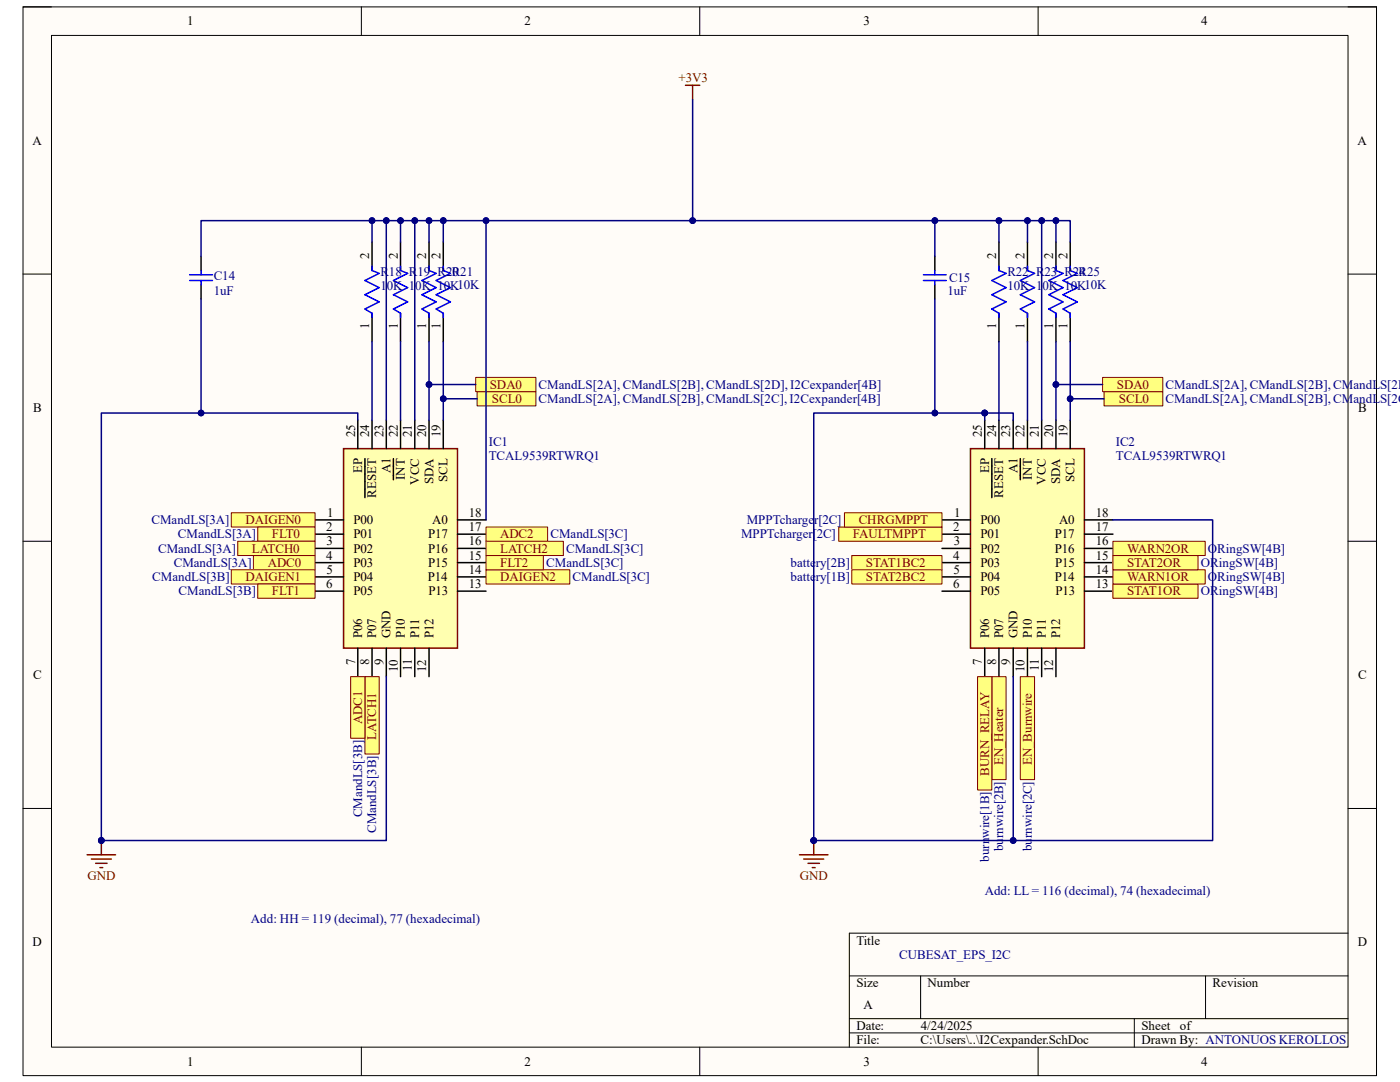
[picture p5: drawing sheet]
<svg xmlns="http://www.w3.org/2000/svg" width="279mm" height="216mm" viewBox="0 0 279 216" stroke-linecap="round" stroke-linejoin="round" font-family="sans-serif">
<path d="M4.6 1.4h270.1v213.2h-270.1z" fill-rule="evenodd" fill="#fffcf8"/>
<path d="M4.6 1.4h270.1v213.2h-270.1z" fill="none" stroke="#000" stroke-width=".2"/>
<path d="M10.3 7.1h258.7v201.8h-258.7z" fill-rule="evenodd" fill="#fffcf8"/>
<g fill="none" stroke="#000" stroke-width=".2">
<path d="M4.6 1.4h5.7M10.3 7.1h258.7v201.8h-258.7zM72.1 1.4v5.7M139.6 1.4v5.7M207.2 1.4v5.7M269 1.4h5.7v5.7M4.6 54.7h5.7M269 54.7h5.7M4.6 108h5.7M269 108h5.7M4.6 161.3h5.7M269 161.3h5.7"/>
<path d="M169.5 194.7h99.5M183.7 194.7v8.6M240.6 194.7v8.6M269 186.2h-99.5v22.7M72.1 208.9v5.7M139.6 208.9v5.7M169.5 203.3h99.5M169.5 206.1h99.5M207.2 208.9v5.7M226.4 203.3v5.6M274.7 208.9v5.7"/>
</g>
<path d="M193.7 89.5h22.7v39.8h-22.7z" fill-rule="evenodd" fill="#ffffb0"/>
<path d="M193.7 89.5h22.7v39.8h-22.7z" fill="none" stroke="#800000" stroke-width=".3"/>
<g fill="none" stroke="#000" stroke-width=".3">
<path d="M196.5 83.8v5.7M197.9 91.5v7.8M199.4 83.8v5.7M202.2 83.8v5.7M203.6 91.5v4.2M205.1 83.8v5.7M207.9 83.8v5.7M210.7 83.8v5.7M213.6 83.8v5.7M188 103.7h5.7M188 106.6h5.7M188 109.4h5.7"/>
<path d="M188 112.3h5.7M188 115.1h5.7M188 118h5.7M216.4 103.7h5.7M216.4 106.6h5.7M216.4 109.4h5.7M216.4 112.3h5.7M216.4 115.1h5.7M216.4 118h5.7M196.5 129.3v5.7M199.4 129.3v5.7M202.2 129.3v5.7"/>
<path d="M205.1 129.3v5.7M207.9 129.3v5.7M210.7 129.3v5.7"/>
</g>
<path d="M170 110.8h18v2.9h-18z" fill-rule="evenodd" fill="#ffff80"/>
<path d="M170 110.8h18v2.9h-18z" fill="none" stroke="#800000" stroke-width=".2"/>
<path d="M170 113.7h18v2.8h-18z" fill-rule="evenodd" fill="#ffff80"/>
<path d="M170 113.7h18v2.8h-18z" fill="none" stroke="#800000" stroke-width=".2"/>
<path d="M222.1 116.5h17v2.9h-17z" fill-rule="evenodd" fill="#ffff80"/>
<path d="M222.1 116.5h17v2.9h-17z" fill="none" stroke="#800000" stroke-width=".2"/>
<path d="M222.1 113.7h18.4v2.8h-18.4z" fill-rule="evenodd" fill="#ffff80"/>
<path d="M222.1 113.7h18.4v2.8h-18.4z" fill="none" stroke="#800000" stroke-width=".2"/>
<path d="M222.1 110.8h17v2.9h-17z" fill-rule="evenodd" fill="#ffff80"/>
<path d="M222.1 110.8h17v2.9h-17z" fill="none" stroke="#800000" stroke-width=".2"/>
<path d="M222.1 108h18.4v2.8h-18.4z" fill-rule="evenodd" fill="#ffff80"/>
<path d="M222.1 108h18.4v2.8h-18.4z" fill="none" stroke="#800000" stroke-width=".2"/>
<path d="M167.4 105.2h20.6v2.8h-20.6z" fill-rule="evenodd" fill="#ffff80"/>
<path d="M167.4 105.2h20.6v2.8h-20.6z" fill="none" stroke="#800000" stroke-width=".2"/>
<path d="M168.5 102.3h19.5v2.9h-19.5z" fill-rule="evenodd" fill="#ffff80"/>
<path d="M168.5 102.3h19.5v2.9h-19.5z" fill="none" stroke="#800000" stroke-width=".2"/>
<path d="M159.5 170.6h5.7M160.4 171.4h4M161.3 172.3h2.2M162.1 173.1h.6M162.4 167.7v2.9" fill="none" stroke="#800000" stroke-width=".3"/>
<circle cx="162.4" cy="167.7" r=".57" fill="#000080"/>
<circle cx="162.4" cy="167.7" r=".57" fill="none" stroke="#000080" stroke-width=".2"/>
<path d="M136.8 17h2.8M138.2 17v2.9" fill="none" stroke="#800000" stroke-width=".3"/>
<path d="M199.4 48.3v5.7M205.1 48.3v5.7M210.7 48.3v5.7M213.6 48.3v5.7M199.4 62.5v5.7M205.1 62.5v5.7M210.7 62.5v5.7M213.6 62.5v5.7" fill="none" stroke="#000" stroke-width=".3"/>
<path d="M199.4 53.1v.9l1.4 .5-2.9 1.5 2.9 1.4-2.9 1.4 2.9 1.4-2.9 1.5 1.5 .8v.9M205.1 53.1v.9l1.4 .5-2.9 1.5 2.9 1.4-2.9 1.4 2.9 1.4-2.9 1.5 1.5 .8v.9M210.7 53.1v.9l1.5 .5-2.9 1.5 2.9 1.4-2.9 1.4 2.9 1.4-2.9 1.5 1.4 .8v.9M213.6 53.1v.9l1.4 .5-2.8 1.5 2.8 1.4-2.8 1.4 2.8 1.4-2.8 1.5 1.4 .8v.9" fill="none" stroke="#00f" stroke-width=".3"/>
<path d="M220.3 78.1h11.8v2.9h-11.8z" fill-rule="evenodd" fill="#ffff80"/>
<path d="M220.3 78.1h11.8v2.9h-11.8z" fill="none" stroke="#800000" stroke-width=".2"/>
<path d="M220 75.3h12.1v2.8h-12.1z" fill-rule="evenodd" fill="#ffff80"/>
<path d="M220 75.3h12.1v2.8h-12.1z" fill="none" stroke="#800000" stroke-width=".2"/>
<path d="M68.6 89.5h22.7v39.8h-22.7z" fill-rule="evenodd" fill="#ffffb0"/>
<path d="M68.6 89.5h22.7v39.8h-22.7zM17.4 170.6h5.7M18.2 171.4h4M19.1 172.3h2.3M19.9 173.1h.6M20.2 167.7v2.9" fill="none" stroke="#800000" stroke-width=".3"/>
<g fill="none" stroke="#000" stroke-width=".3">
<path d="M71.4 83.8v5.7M72.8 91.5v7.8M74.2 83.8v5.7M77.1 83.8v5.7M78.5 91.5v4.2M79.9 83.8v5.7M82.8 83.8v5.7M85.6 83.8v5.7M88.5 83.8v5.7M62.9 103.7h5.7M62.9 106.6h5.7M62.9 109.4h5.7"/>
<path d="M62.9 112.3h5.7M62.9 115.1h5.7M62.9 118h5.7M91.3 103.7h5.7M91.3 106.6h5.7M91.3 109.4h5.7M91.3 112.3h5.7M91.3 115.1h5.7M91.3 118h5.7M71.4 129.3v5.7M74.2 129.3v5.7M77.1 129.3v5.7"/>
<path d="M79.9 129.3v5.7M82.8 129.3v5.7M85.6 129.3v5.7"/>
</g>
<circle cx="20.2" cy="167.7" r=".57" fill="#000080"/>
<circle cx="20.2" cy="167.7" r=".57" fill="none" stroke="#000080" stroke-width=".2"/>
<path d="M74.2 48.3v5.7M79.9 48.3v5.7M85.6 48.3v5.7M88.5 48.3v5.7M74.2 62.5v5.7M79.9 62.5v5.7M85.6 62.5v5.7M88.5 62.5v5.7" fill="none" stroke="#000" stroke-width=".3"/>
<path d="M74.2 53.1v.9l1.5 .5-2.9 1.5 2.9 1.4-2.9 1.4 2.9 1.4-2.9 1.5 1.4 .8v.9M79.9 53.1v.9l1.5 .5-2.9 1.5 2.9 1.4-2.9 1.4 2.9 1.4-2.9 1.5 1.4 .8v.9M85.6 53.1v.9l1.4 .5-2.8 1.5 2.8 1.4-2.8 1.4 2.8 1.4-2.8 1.5 1.4 .8v.9M88.5 53.1v.9l1.4 .5-2.9 1.5 2.9 1.4-2.9 1.4 2.9 1.4-2.9 1.5 1.5 .8v.9" fill="none" stroke="#00f" stroke-width=".3"/>
<path d="M95.2 78.1h11.7v2.9h-11.7z" fill-rule="evenodd" fill="#ffff80"/>
<path d="M95.2 78.1h11.7v2.9h-11.7z" fill="none" stroke="#800000" stroke-width=".2"/>
<path d="M94.9 75.3h12v2.8h-12z" fill-rule="evenodd" fill="#ffff80"/>
<path d="M94.9 75.3h12v2.8h-12z" fill="none" stroke="#800000" stroke-width=".2"/>
<path d="M40.1 51.1v2.9M40.1 56.8v2.9M186.6 51.1v2.9M186.6 56.8v2.9" fill="none" stroke="#000" stroke-width=".3"/>
<path d="M37.9 54.8h4.5M37.9 56h4.5M40.1 54v.8M40.1 56v.8M184.3 54.8h4.5M184.3 56h4.5M186.6 54v.8M186.6 56v.8" fill="none" stroke="#00f" stroke-width=".3"/>
<path d="M46.2 102.3h16.7v2.9h-16.7z" fill-rule="evenodd" fill="#ffff80"/>
<path d="M46.2 102.3h16.7v2.9h-16.7z" fill="none" stroke="#800000" stroke-width=".2"/>
<path d="M51.4 105.2h11.5v2.8h-11.5z" fill-rule="evenodd" fill="#ffff80"/>
<path d="M51.4 105.2h11.5v2.8h-11.5z" fill="none" stroke="#800000" stroke-width=".2"/>
<path d="M47.4 108h15.5v2.8h-15.5z" fill-rule="evenodd" fill="#ffff80"/>
<path d="M47.4 108h15.5v2.8h-15.5z" fill="none" stroke="#800000" stroke-width=".2"/>
<path d="M50.6 110.8h12.3v2.9h-12.3z" fill-rule="evenodd" fill="#ffff80"/>
<path d="M50.6 110.8h12.3v2.9h-12.3z" fill="none" stroke="#800000" stroke-width=".2"/>
<path d="M46.2 113.7h16.7v2.8h-16.7z" fill-rule="evenodd" fill="#ffff80"/>
<path d="M46.2 113.7h16.7v2.8h-16.7z" fill="none" stroke="#800000" stroke-width=".2"/>
<path d="M51.4 116.5h11.5v2.9h-11.5z" fill-rule="evenodd" fill="#ffff80"/>
<path d="M51.4 116.5h11.5v2.9h-11.5z" fill="none" stroke="#800000" stroke-width=".2"/>
<path d="M72.8 135h2.9v15.5h-2.9z" fill-rule="evenodd" fill="#ffff80"/>
<path d="M72.8 135h2.9v15.5h-2.9z" fill="none" stroke="#800000" stroke-width=".2"/>
<path d="M70 135h2.8v12.3h-2.8z" fill-rule="evenodd" fill="#ffff80"/>
<path d="M70 135h2.8v12.3h-2.8z" fill="none" stroke="#800000" stroke-width=".2"/>
<path d="M97 113.7h16.7v2.8h-16.7z" fill-rule="evenodd" fill="#ffff80"/>
<path d="M97 113.7h16.7v2.8h-16.7z" fill="none" stroke="#800000" stroke-width=".2"/>
<path d="M97 110.8h11.4v2.9h-11.4z" fill-rule="evenodd" fill="#ffff80"/>
<path d="M97 110.8h11.4v2.9h-11.4z" fill="none" stroke="#800000" stroke-width=".2"/>
<path d="M97 108h15.4v2.8h-15.4z" fill-rule="evenodd" fill="#ffff80"/>
<path d="M97 108h15.4v2.8h-15.4z" fill="none" stroke="#800000" stroke-width=".2"/>
<path d="M97 105.2h12.3v2.8h-12.3z" fill-rule="evenodd" fill="#ffff80"/>
<path d="M97 105.2h12.3v2.8h-12.3z" fill="none" stroke="#800000" stroke-width=".2"/>
<path d="M197.9 135h2.9v20.6h-2.9z" fill-rule="evenodd" fill="#ffff80"/>
<path d="M197.9 135h2.9v20.6h-2.9z" fill="none" stroke="#800000" stroke-width=".2"/>
<path d="M203.6 135h2.9v20.6h-2.9z" fill-rule="evenodd" fill="#ffff80"/>
<path d="M203.6 135h2.9v20.6h-2.9z" fill="none" stroke="#800000" stroke-width=".2"/>
<path d="M195.1 135h2.8v22.6h-2.8z" fill-rule="evenodd" fill="#ffff80"/>
<path d="M195.1 135h2.8v22.6h-2.8z" fill="none" stroke="#800000" stroke-width=".2"/>
<path d="M199.4 44v4.3M199.4 68.2v15.6" fill="none" stroke="#000080" stroke-width=".3"/>
<circle cx="199.4" cy="44" r=".57" fill="#000080"/>
<circle cx="199.4" cy="44" r=".57" fill="none" stroke="#000080" stroke-width=".2"/>
<path d="M205.1 44v4.3" fill="none" stroke="#000080" stroke-width=".3"/>
<circle cx="205" cy="44" r=".57" fill="#000080"/>
<circle cx="205" cy="44" r=".57" fill="none" stroke="#000080" stroke-width=".2"/>
<path d="M205.1 68.2v15.6M210.7 68.2v15.6" fill="none" stroke="#000080" stroke-width=".3"/>
<circle cx="210.7" cy="76.7" r=".57" fill="#000080"/>
<circle cx="210.7" cy="76.7" r=".57" fill="none" stroke="#000080" stroke-width=".2"/>
<path d="M207.9 44h2.8v4.3" fill="none" stroke="#000080" stroke-width=".3"/>
<circle cx="210.7" cy="44" r=".57" fill="#000080"/>
<circle cx="210.7" cy="44" r=".57" fill="none" stroke="#000080" stroke-width=".2"/>
<circle cx="207.9" cy="44" r=".57" fill="#000080"/>
<circle cx="207.9" cy="44" r=".57" fill="none" stroke="#000080" stroke-width=".2"/>
<path d="M210.7 44h2.9v4.3" fill="none" stroke="#000080" stroke-width=".3"/>
<circle cx="210.7" cy="44" r=".57" fill="#000080"/>
<circle cx="210.7" cy="44" r=".57" fill="none" stroke="#000080" stroke-width=".2"/>
<path d="M213.6 68.2v15.6" fill="none" stroke="#000080" stroke-width=".3"/>
<circle cx="213.6" cy="79.6" r=".57" fill="#000080"/>
<circle cx="213.6" cy="79.6" r=".57" fill="none" stroke="#000080" stroke-width=".2"/>
<path d="M196.5 82.4h5.7v1.4" fill="none" stroke="#000080" stroke-width=".3"/>
<circle cx="196.5" cy="82.4" r=".57" fill="#000080"/>
<circle cx="196.5" cy="82.4" r=".57" fill="none" stroke="#000080" stroke-width=".2"/>
<path d="M222.1 103.7h19.9v64h-79.6" fill="none" stroke="#000080" stroke-width=".3"/>
<circle cx="162.4" cy="167.7" r=".57" fill="#000080"/>
<circle cx="162.4" cy="167.7" r=".57" fill="none" stroke="#000080" stroke-width=".2"/>
<circle cx="202.2" cy="167.7" r=".57" fill="#000080"/>
<circle cx="202.2" cy="167.7" r=".57" fill="none" stroke="#000080" stroke-width=".2"/>
<path d="M202.2 135v32.7" fill="none" stroke="#000080" stroke-width=".3"/>
<circle cx="202.2" cy="167.7" r=".57" fill="#000080"/>
<circle cx="202.2" cy="167.7" r=".57" fill="none" stroke="#000080" stroke-width=".2"/>
<path d="M138.2 19.9v24.1h69.7v39.8" fill="none" stroke="#000080" stroke-width=".3"/>
<circle cx="207.9" cy="44" r=".57" fill="#000080"/>
<circle cx="207.9" cy="44" r=".57" fill="none" stroke="#000080" stroke-width=".2"/>
<circle cx="205" cy="44" r=".57" fill="#000080"/>
<circle cx="205" cy="44" r=".57" fill="none" stroke="#000080" stroke-width=".2"/>
<circle cx="199.4" cy="44" r=".57" fill="#000080"/>
<circle cx="199.4" cy="44" r=".57" fill="none" stroke="#000080" stroke-width=".2"/>
<circle cx="186.6" cy="44" r=".57" fill="#000080"/>
<circle cx="186.6" cy="44" r=".57" fill="none" stroke="#000080" stroke-width=".2"/>
<circle cx="138.2" cy="44" r=".57" fill="#000080"/>
<circle cx="138.2" cy="44" r=".57" fill="none" stroke="#000080" stroke-width=".2"/>
<path d="M213.6 79.6h6.7" fill="none" stroke="#000080" stroke-width=".3"/>
<circle cx="213.6" cy="79.6" r=".57" fill="#000080"/>
<circle cx="213.6" cy="79.6" r=".57" fill="none" stroke="#000080" stroke-width=".2"/>
<path d="M210.7 76.7h9.3" fill="none" stroke="#000080" stroke-width=".3"/>
<circle cx="210.7" cy="76.7" r=".57" fill="#000080"/>
<circle cx="210.7" cy="76.7" r=".57" fill="none" stroke="#000080" stroke-width=".2"/>
<path d="M74.2 68.2v15.6M79.9 68.2v15.6M85.6 68.2v15.6" fill="none" stroke="#000080" stroke-width=".3"/>
<circle cx="85.6" cy="76.7" r=".57" fill="#000080"/>
<circle cx="85.6" cy="76.7" r=".57" fill="none" stroke="#000080" stroke-width=".2"/>
<path d="M88.5 68.2v15.6" fill="none" stroke="#000080" stroke-width=".3"/>
<circle cx="88.5" cy="79.6" r=".57" fill="#000080"/>
<circle cx="88.5" cy="79.6" r=".57" fill="none" stroke="#000080" stroke-width=".2"/>
<path d="M71.4 83.8v-1.4h-51.2v85.3" fill="none" stroke="#000080" stroke-width=".3"/>
<circle cx="40.1" cy="82.4" r=".57" fill="#000080"/>
<circle cx="40.1" cy="82.4" r=".57" fill="none" stroke="#000080" stroke-width=".2"/>
<circle cx="20.2" cy="167.7" r=".57" fill="#000080"/>
<circle cx="20.2" cy="167.7" r=".57" fill="none" stroke="#000080" stroke-width=".2"/>
<path d="M88.5 79.6h6.7" fill="none" stroke="#000080" stroke-width=".3"/>
<circle cx="88.5" cy="79.6" r=".57" fill="#000080"/>
<circle cx="88.5" cy="79.6" r=".57" fill="none" stroke="#000080" stroke-width=".2"/>
<path d="M85.6 76.7h9.3" fill="none" stroke="#000080" stroke-width=".3"/>
<circle cx="85.6" cy="76.7" r=".57" fill="#000080"/>
<circle cx="85.6" cy="76.7" r=".57" fill="none" stroke="#000080" stroke-width=".2"/>
<path d="M88.5 44v4.3" fill="none" stroke="#000080" stroke-width=".3"/>
<circle cx="88.5" cy="44" r=".57" fill="#000080"/>
<circle cx="88.5" cy="44" r=".57" fill="none" stroke="#000080" stroke-width=".2"/>
<path d="M186.6 44v7.1" fill="none" stroke="#000080" stroke-width=".3"/>
<circle cx="186.6" cy="44" r=".57" fill="#000080"/>
<circle cx="186.6" cy="44" r=".57" fill="none" stroke="#000080" stroke-width=".2"/>
<path d="M186.6 82.4h-24.2v85.3" fill="none" stroke="#000080" stroke-width=".3"/>
<circle cx="162.4" cy="167.7" r=".57" fill="#000080"/>
<circle cx="162.4" cy="167.7" r=".57" fill="none" stroke="#000080" stroke-width=".2"/>
<circle cx="186.6" cy="82.4" r=".57" fill="#000080"/>
<circle cx="186.6" cy="82.4" r=".57" fill="none" stroke="#000080" stroke-width=".2"/>
<path d="M196.5 82.4v1.4" fill="none" stroke="#000080" stroke-width=".3"/>
<circle cx="196.5" cy="82.4" r=".57" fill="#000080"/>
<circle cx="196.5" cy="82.4" r=".57" fill="none" stroke="#000080" stroke-width=".2"/>
<path d="M186.6 59.7v22.7h9.9" fill="none" stroke="#000080" stroke-width=".3"/>
<circle cx="186.6" cy="82.4" r=".57" fill="#000080"/>
<circle cx="186.6" cy="82.4" r=".57" fill="none" stroke="#000080" stroke-width=".2"/>
<circle cx="196.5" cy="82.4" r=".57" fill="#000080"/>
<circle cx="196.5" cy="82.4" r=".57" fill="none" stroke="#000080" stroke-width=".2"/>
<path d="M77.1 135v32.7h-56.9" fill="none" stroke="#000080" stroke-width=".3"/>
<circle cx="20.2" cy="167.7" r=".57" fill="#000080"/>
<circle cx="20.2" cy="167.7" r=".57" fill="none" stroke="#000080" stroke-width=".2"/>
<path d="M138.2 44h-98.1v7.1" fill="none" stroke="#000080" stroke-width=".3"/>
<circle cx="74.2" cy="44" r=".57" fill="#000080"/>
<circle cx="74.2" cy="44" r=".57" fill="none" stroke="#000080" stroke-width=".2"/>
<circle cx="77.1" cy="44" r=".57" fill="#000080"/>
<circle cx="77.1" cy="44" r=".57" fill="none" stroke="#000080" stroke-width=".2"/>
<circle cx="79.9" cy="44" r=".57" fill="#000080"/>
<circle cx="79.9" cy="44" r=".57" fill="none" stroke="#000080" stroke-width=".2"/>
<circle cx="82.8" cy="44" r=".57" fill="#000080"/>
<circle cx="82.8" cy="44" r=".57" fill="none" stroke="#000080" stroke-width=".2"/>
<circle cx="85.6" cy="44" r=".57" fill="#000080"/>
<circle cx="85.6" cy="44" r=".57" fill="none" stroke="#000080" stroke-width=".2"/>
<circle cx="88.5" cy="44" r=".57" fill="#000080"/>
<circle cx="88.5" cy="44" r=".57" fill="none" stroke="#000080" stroke-width=".2"/>
<circle cx="97" cy="44" r=".57" fill="#000080"/>
<circle cx="97" cy="44" r=".57" fill="none" stroke="#000080" stroke-width=".2"/>
<circle cx="138.2" cy="44" r=".57" fill="#000080"/>
<circle cx="138.2" cy="44" r=".57" fill="none" stroke="#000080" stroke-width=".2"/>
<path d="M74.2 44v4.3" fill="none" stroke="#000080" stroke-width=".3"/>
<circle cx="74.2" cy="44" r=".57" fill="#000080"/>
<circle cx="74.2" cy="44" r=".57" fill="none" stroke="#000080" stroke-width=".2"/>
<path d="M79.9 44v4.3" fill="none" stroke="#000080" stroke-width=".3"/>
<circle cx="79.9" cy="44" r=".57" fill="#000080"/>
<circle cx="79.9" cy="44" r=".57" fill="none" stroke="#000080" stroke-width=".2"/>
<path d="M85.6 44v4.3" fill="none" stroke="#000080" stroke-width=".3"/>
<circle cx="85.6" cy="44" r=".57" fill="#000080"/>
<circle cx="85.6" cy="44" r=".57" fill="none" stroke="#000080" stroke-width=".2"/>
<path d="M40.1 59.7v22.7" fill="none" stroke="#000080" stroke-width=".3"/>
<circle cx="40.1" cy="82.4" r=".57" fill="#000080"/>
<circle cx="40.1" cy="82.4" r=".57" fill="none" stroke="#000080" stroke-width=".2"/>
<path d="M77.1 44v39.8" fill="none" stroke="#000080" stroke-width=".3"/>
<circle cx="77.1" cy="44" r=".57" fill="#000080"/>
<circle cx="77.1" cy="44" r=".57" fill="none" stroke="#000080" stroke-width=".2"/>
<path d="M97 44v59.7" fill="none" stroke="#000080" stroke-width=".3"/>
<circle cx="97" cy="44" r=".57" fill="#000080"/>
<circle cx="97" cy="44" r=".57" fill="none" stroke="#000080" stroke-width=".2"/>
<path d="M82.8 44v39.8" fill="none" stroke="#000080" stroke-width=".3"/>
<circle cx="82.8" cy="44" r=".57" fill="#000080"/>
<circle cx="82.8" cy="44" r=".57" fill="none" stroke="#000080" stroke-width=".2"/>
<g font-size="2.6">
<text x="37.4" y="5.1">1</text>
<text x="104.7" y="5.1">2</text>
<text x="172.3" y="5.1">3</text>
<text x="239.7" y="5.1">4</text>
<text x="6.5" y="28.9">A</text>
<text x="270.9" y="28.9">A</text>
<text x="73.7" y="51.7" transform="rotate(-90 73.7 51.7)">2</text>
<text x="79.4" y="51.7" transform="rotate(-90 79.4 51.7)">2</text>
<text x="85" y="51.7" transform="rotate(-90 85 51.7)">2</text>
<text x="87.9" y="51.7" transform="rotate(-90 87.9 51.7)">2</text>
<text x="198.8" y="51.7" transform="rotate(-90 198.8 51.7)">2</text>
<text x="204.5" y="51.7" transform="rotate(-90 204.5 51.7)">2</text>
<text x="210.2" y="51.7" transform="rotate(-90 210.2 51.7)">2</text>
<text x="213" y="51.7" transform="rotate(-90 213 51.7)">2</text>
<text x="73.7" y="65.7" transform="rotate(-90 73.7 65.7)">1</text>
<text x="79.4" y="65.7" transform="rotate(-90 79.4 65.7)">1</text>
<text x="85" y="65.7" transform="rotate(-90 85 65.7)">1</text>
<text x="87.9" y="65.7" transform="rotate(-90 87.9 65.7)">1</text>
<text x="198.8" y="65.7" transform="rotate(-90 198.8 65.7)">1</text>
<text x="204.5" y="65.7" transform="rotate(-90 204.5 65.7)">1</text>
<text x="210.2" y="65.7" transform="rotate(-90 210.2 65.7)">1</text>
<text x="213" y="65.7" transform="rotate(-90 213 65.7)">1</text>
<text x="6.6" y="82.2">B</text>
<text x="271.1" y="82.2">B</text>
<text x="70.9" y="87.2" transform="rotate(-90 70.9 87.2)">25</text>
<text x="73.7" y="87.2" transform="rotate(-90 73.7 87.2)">24</text>
<text x="76.5" y="87.2" transform="rotate(-90 76.5 87.2)">23</text>
<text x="79.4" y="87.2" transform="rotate(-90 79.4 87.2)">22</text>
<text x="82.2" y="87.2" transform="rotate(-90 82.2 87.2)">21</text>
<text x="85" y="87.2" transform="rotate(-90 85 87.2)">20</text>
<text x="87.9" y="87.2" transform="rotate(-90 87.9 87.2)">19</text>
<text x="196" y="87.2" transform="rotate(-90 196 87.2)">25</text>
<text x="198.8" y="87.2" transform="rotate(-90 198.8 87.2)">24</text>
<text x="201.6" y="87.2" transform="rotate(-90 201.6 87.2)">23</text>
<text x="204.5" y="87.2" transform="rotate(-90 204.5 87.2)">22</text>
<text x="207.3" y="87.2" transform="rotate(-90 207.3 87.2)">21</text>
<text x="210.2" y="87.2" transform="rotate(-90 210.2 87.2)">20</text>
<text x="213" y="87.2" transform="rotate(-90 213 87.2)">19</text>
<text x="72.3" y="94.4" transform="rotate(-90 72.3 94.4)">EP</text>
<text x="77.9" y="94.3" transform="rotate(-90 77.9 94.3)">A1</text>
<text x="80.8" y="95.7" transform="rotate(-90 80.8 95.7)">INT</text>
<text x="197.4" y="94.4" transform="rotate(-90 197.4 94.4)">EP</text>
<text x="203.1" y="94.3" transform="rotate(-90 203.1 94.3)">A1</text>
<text x="205.9" y="95.7" transform="rotate(-90 205.9 95.7)">INT</text>
<text x="75.1" y="99.3" transform="rotate(-90 75.1 99.3)">RESET</text>
<text x="83.7" y="96.7" transform="rotate(-90 83.7 96.7)">VCC</text>
<text x="86.5" y="96.6" transform="rotate(-90 86.5 96.6)">SDA</text>
<text x="89.3" y="96.2" transform="rotate(-90 89.3 96.2)">SCL</text>
<text x="200.2" y="99.3" transform="rotate(-90 200.2 99.3)">RESET</text>
<text x="208.7" y="96.7" transform="rotate(-90 208.7 96.7)">VCC</text>
<text x="211.6" y="96.6" transform="rotate(-90 211.6 96.6)">SDA</text>
<text x="214.5" y="96.2" transform="rotate(-90 214.5 96.2)">SCL</text>
<text x="65.1" y="106">2</text>
<text x="65.3" y="103.2">1</text>
<text x="70.5" y="104.6">P00</text>
<text x="70.5" y="107.4">P01</text>
<text x="85.4" y="107.4">P17</text>
<text x="86.3" y="104.6">A0</text>
<text x="93.6" y="103.2">18</text>
<text x="93.6" y="106">17</text>
<text x="190.2" y="106">2</text>
<text x="190.4" y="103.2">1</text>
<text x="195.7" y="104.6">P00</text>
<text x="195.7" y="107.4">P01</text>
<text x="210.5" y="107.4">P17</text>
<text x="211.4" y="104.6">A0</text>
<text x="218.7" y="103.2">18</text>
<text x="218.7" y="106">17</text>
<text x="65.1" y="111.7">4</text>
<text x="65.2" y="108.8">3</text>
<text x="70.5" y="110.3">P02</text>
<text x="70.5" y="113.1">P03</text>
<text x="85.4" y="110.3">P16</text>
<text x="85.5" y="113.1">P15</text>
<text x="93.6" y="108.8">16</text>
<text x="93.6" y="111.7">15</text>
<text x="190.2" y="111.7">4</text>
<text x="190.3" y="108.8">3</text>
<text x="195.7" y="110.3">P02</text>
<text x="195.7" y="113.1">P03</text>
<text x="210.5" y="110.3">P16</text>
<text x="210.6" y="113.1">P15</text>
<text x="218.7" y="108.8">16</text>
<text x="218.7" y="111.7">15</text>
<text x="65.1" y="117.4">6</text>
<text x="65.2" y="114.6">5</text>
<text x="70.5" y="116">P04</text>
<text x="70.5" y="118.8">P05</text>
<text x="85.4" y="116">P14</text>
<text x="85.5" y="118.8">P13</text>
<text x="93.6" y="114.6">14</text>
<text x="93.6" y="117.4">13</text>
<text x="190.2" y="117.4">6</text>
<text x="190.3" y="114.6">5</text>
<text x="195.7" y="116">P04</text>
<text x="195.7" y="118.8">P05</text>
<text x="210.5" y="116">P14</text>
<text x="210.7" y="118.8">P13</text>
<text x="218.7" y="114.6">14</text>
<text x="218.7" y="117.4">13</text>
<text x="72.3" y="127.3" transform="rotate(-90 72.3 127.3)">P06</text>
<text x="75.1" y="127.3" transform="rotate(-90 75.1 127.3)">P07</text>
<text x="77.9" y="127.3" transform="rotate(-90 77.9 127.3)">GND</text>
<text x="80.8" y="127.3" transform="rotate(-90 80.8 127.3)">P10</text>
<text x="83.7" y="127.3" transform="rotate(-90 83.7 127.3)">P11</text>
<text x="86.5" y="127.3" transform="rotate(-90 86.5 127.3)">P12</text>
<text x="197.4" y="127.3" transform="rotate(-90 197.4 127.3)">P06</text>
<text x="200.2" y="127.3" transform="rotate(-90 200.2 127.3)">P07</text>
<text x="203.1" y="127.3" transform="rotate(-90 203.1 127.3)">GND</text>
<text x="205.9" y="127.3" transform="rotate(-90 205.9 127.3)">P10</text>
<text x="208.7" y="127.3" transform="rotate(-90 208.7 127.3)">P11</text>
<text x="211.6" y="127.3" transform="rotate(-90 211.6 127.3)">P12</text>
<text x="6.6" y="135.5">C</text>
<text x="70.9" y="132.8" transform="rotate(-90 70.9 132.8)">7</text>
<text x="73.7" y="132.8" transform="rotate(-90 73.7 132.8)">8</text>
<text x="76.5" y="132.8" transform="rotate(-90 76.5 132.8)">9</text>
<text x="79.4" y="134.1" transform="rotate(-90 79.4 134.1)">10</text>
<text x="82.2" y="133.9" transform="rotate(-90 82.2 133.9)">11</text>
<text x="85" y="134.1" transform="rotate(-90 85 134.1)">12</text>
<text x="196" y="132.8" transform="rotate(-90 196 132.8)">7</text>
<text x="198.8" y="132.8" transform="rotate(-90 198.8 132.8)">8</text>
<text x="201.6" y="132.8" transform="rotate(-90 201.6 132.8)">9</text>
<text x="204.5" y="134.1" transform="rotate(-90 204.5 134.1)">10</text>
<text x="207.3" y="133.9" transform="rotate(-90 207.3 133.9)">11</text>
<text x="210.2" y="134.1" transform="rotate(-90 210.2 134.1)">12</text>
<text x="271.1" y="135.5">C</text>
<text x="6.5" y="188.8">D</text>
<text x="170.9" y="188.5">Title</text>
<text x="271" y="188.8">D</text>
<text x="170.9" y="197">Size</text>
<text x="185.1" y="197">Number</text>
<text x="242" y="197">Revision</text>
<text x="172.3" y="201.3">A</text>
<text x="170.9" y="205.5">Date:</text>
<text x="170.9" y="208.4">File:</text>
<text x="183.7" y="208.4">C:\Users\..\I2Cexpander.SchDoc</text>
<text x="183.7" y="205.5">4/24/2025</text>
<text x="227.8" y="205.5">Sheet</text>
<text x="227.8" y="208.4">Drawn By: ANTONUOS KEROLLOS</text>
<text x="235.5" y="205.5">of</text>
<text x="37.4" y="212.6">1</text>
<text x="104.7" y="212.6">2</text>
<text x="172.3" y="212.6">3</text>
<text x="239.7" y="212.6">4</text>
</g>
<g font-size="2.6" fill="#800000">
<text x="135.4" y="16.4">+3V3</text>
<text x="97.7" y="77.6">SDA0</text>
<text x="222.9" y="77.6">SDA0</text>
<text x="98.2" y="80.4">SCL0</text>
<text x="223.3" y="80.4">SCL0</text>
<text x="49" y="104.6">DAIGEN0</text>
<text x="54.3" y="107.4">FLT0</text>
<text x="99.8" y="107.4">ADC2</text>
<text x="170.2" y="107.4">FAULTMPPT</text>
<text x="171.4" y="104.6">CHRGMPPT</text>
<text x="50.2" y="110.3">LATCH0</text>
<text x="53.4" y="113.1">ADC0</text>
<text x="99.8" y="113.1">FLT2</text>
<text x="99.8" y="110.3">LATCH2</text>
<text x="172.8" y="113.1">STAT1BC2</text>
<text x="224.9" y="113.1">STAT2OR</text>
<text x="224.9" y="110.3">WARN2OR</text>
<text x="49" y="116">DAIGEN1</text>
<text x="54.3" y="118.8">FLT1</text>
<text x="99.8" y="116">DAIGEN2</text>
<text x="172.8" y="116">STAT2BC2</text>
<text x="224.9" y="118.8">STAT1OR</text>
<text x="224.9" y="116">WARN1OR</text>
<text x="72.3" y="144.5" transform="rotate(-90 72.3 144.5)">ADC1</text>
<text x="75.1" y="147.6" transform="rotate(-90 75.1 147.6)">LATCH1</text>
<text x="197.4" y="154.8" transform="rotate(-90 197.4 154.8)">BURN_RELAY</text>
<text x="200.2" y="152.7" transform="rotate(-90 200.2 152.7)">EN_Heater</text>
<text x="205.9" y="152.7" transform="rotate(-90 205.9 152.7)">EN_Burnwire</text>
<text x="17.5" y="175.7">GND</text>
<text x="159.6" y="175.7">GND</text>
</g>
<g font-size="2.6" fill="#000080">
<text x="42.7" y="56">C14</text>
<text x="42.7" y="58.8">1uF</text>
<text x="75.9" y="55.1">R18 R19 R20</text>
<text x="75.9" y="58">10K 10K 10K10K</text>
<text x="90.2" y="55.1">R21</text>
<text x="189.1" y="58.8">1uF</text>
<text x="189.4" y="56.3">C15</text>
<text x="201" y="55.1">R22 R23 R24</text>
<text x="201" y="58">10K 10K 10K10K</text>
<text x="215.3" y="55.1">R25</text>
<text x="107.5" y="77.6">CMandLS[2A], CMandLS[2B], CMandLS[2D], I2Cexpander[4B]</text>
<text x="232.6" y="77.6">CMandLS[2A], CMandLS[2B], CMandLS[2D</text>
<text x="107.5" y="80.4">CMandLS[2A], CMandLS[2B], CMandLS[2C], I2Cexpander[4B]</text>
<text x="232.6" y="80.4">CMandLS[2A], CMandLS[2B], CMandLS[2C</text>
<text x="97.5" y="88.9">IC1</text>
<text x="222.7" y="88.9">IC2</text>
<text x="97.5" y="91.8">TCAL9539RTWRQ1</text>
<text x="222.7" y="91.8">TCAL9539RTWRQ1</text>
<text x="30.2" y="104.6">CMandLS[3A]</text>
<text x="35.5" y="107.4">CMandLS[3A]</text>
<text x="109.9" y="107.4">CMandLS[3C]</text>
<text x="147.9" y="107.4">MPPTcharger[2C]</text>
<text x="149.1" y="104.6">MPPTcharger[2C]</text>
<text x="31.5" y="110.3">CMandLS[3A]</text>
<text x="34.7" y="113.1">CMandLS[3A]</text>
<text x="109" y="113.1">CMandLS[3C]</text>
<text x="113" y="110.3">CMandLS[3C]</text>
<text x="157.8" y="113.1">battery[2B]</text>
<text x="239.6" y="113.1">ORingSW[4B]</text>
<text x="241" y="110.3">ORingSW[4B]</text>
<text x="30.4" y="116">CMandLS[3B]</text>
<text x="35.6" y="118.8">CMandLS[3B]</text>
<text x="114.3" y="116">CMandLS[3C]</text>
<text x="157.8" y="116">battery[1B]</text>
<text x="239.6" y="118.8">ORingSW[4B]</text>
<text x="241" y="116">ORingSW[4B]</text>
<text x="72.3" y="163.1" transform="rotate(-90 72.3 163.1)">CMandLS[3B]</text>
<text x="75.1" y="166.2" transform="rotate(-90 75.1 166.2)">CMandLS[3B]</text>
<text x="197.4" y="172" transform="rotate(-90 197.4 172)">burnwire[1B]</text>
<text x="200.2" y="169.9" transform="rotate(-90 200.2 169.9)">burnwire[2B]</text>
<text x="205.9" y="169.9" transform="rotate(-90 205.9 169.9)">burnwire[2C]</text>
<text x="196.5" y="178.5">Add: LL = 116 (decimal), 74 (hexadecimal)</text>
<text x="50.1" y="184.2">Add: HH = 119 (decimal), 77 (hexadecimal)</text>
<text x="179.5" y="191.3">CUBESAT_EPS_I2C</text>
</g>
</svg>
